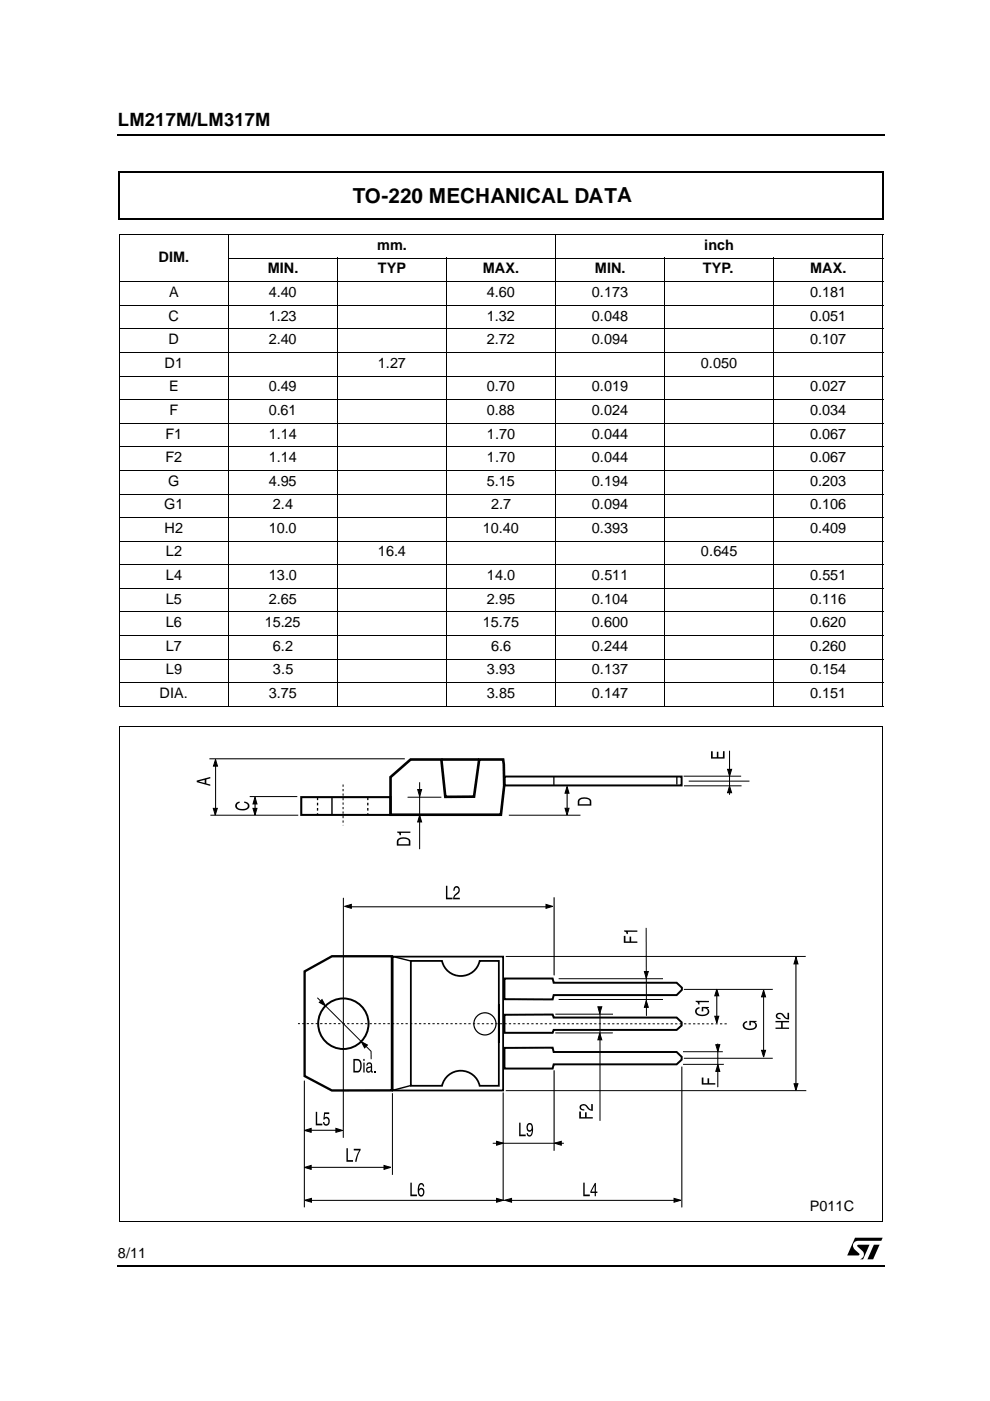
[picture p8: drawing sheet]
<svg xmlns="http://www.w3.org/2000/svg" width="210mm" height="297mm" viewBox="0 0 210 297" stroke-linecap="round" stroke-linejoin="round" font-family="sans-serif">
<path d="M24.9 28.4l.1 .3zM187.4 28.4l.1 .3zM24.9 268.4l.1 .2zM187.4 268.4l.1 .2z" fill="#000"/>
<path d="M25 28.6h162.4M25 268.5h162.4" fill="none" stroke="#000" stroke-width=".25"/>
<g fill="#fff">
<path d="M179 262.2h8.4v5.1h-8.4z"/>
<path d="M181.2 262.3h6.1l-2.1 4.9h-6.1z"/>
</g>
<path d="M181.3 262.4h5.8l-.2 .7h-4.9a1.05 1.05 0 0 0-1.1 .7 1.05 1.05 0 0 0 .4 1.2l.9 .8-.1 .3-2.5 .1zM181.8 264l2.6-.1-1.4 3.1h-.6a1.04 1.04 0 0 0 .5-1.7l-1.1-1zM185.3 263.9h1.2l-1.4 3.1h-1.2z" fill="#000"/>
<g fill="#fff">
<path d="M24.9 35.9h162.6v223.9h-162.6z"/>
<path d="M25.3 154h161.8v104.9h-161.8z"/>
</g>
<path d="M25.3 154h162M25.3 153.9v105.1M187.2 154v105.1M25.2 259h162" fill="none" stroke="#000" stroke-width=".21"/>
<g fill="#fff">
<path d="M25.3 42.7h162z"/>
<path d="M187.2 42.7l.1 108.7z"/>
<path d="M25.3 151.4h161.9z"/>
<path d="M25.3 42.7l.1 108.7z"/>
</g>
<g fill="none" stroke="#000" stroke-width=".21">
<path d="M25.2 49.8h162.1M25.2 59.7h162.1M25.3 49.9v99.7M48.3 54.7h139M48.5 49.6v100.2M71.6 54.6v95.2M94.7 54.6v95.2M117.8 49.6v100.2M141 54.6v95.2M164.1 54.6v95.2M187.2 49.9v99.7M25.2 64.7h162.1"/>
<path d="M25.2 69.7h162.1M25.2 74.7h162.1M25.2 79.7h162.1M25.2 84.8h162.1M25.2 89.7h162.1M25.2 94.8h162.1M25.2 99.7h162.1M25.2 104.8h162.1M25.2 109.7h162.1M25.2 114.8h162.1M25.2 119.7h162.1M25.2 124.8h162.1"/>
<path d="M25.2 129.7h162.1M25.2 134.8h162.1M25.2 139.7h162.1M25.2 144.8h162.1M25.2 149.7h162.1"/>
</g>
<path d="M25.3 36.3v10.1M25.3 36.4h162.1M187.2 36.4v10.2M25.2 46.4h162" fill="none" stroke="#000" stroke-width=".32"/>
<g fill="#fff">
<path d="M28.8 157.5h154.7v101h-154.7z"/>
<path d="M41.3 158.9h129.8v97.2h-129.8z"/>
</g>
<path d="M63.9 169h18.9v3.8h-18.9z" fill-rule="evenodd" fill="#fff"/>
<path d="M63.9 169h18.9v3.8h-18.9z" fill="none" stroke="#000" stroke-width=".44"/>
<g fill="none" stroke="#000" stroke-width=".21">
<path d="M154.7 159.2v9.3M44.4 160.9h41.4M44.6 172.8h18.6M45.2 171.4h.9l-.5 1.4zM45.7 161l.4 1.4h-.8zM45.7 162.4v9.4M52.9 168.9h10.1M53.6 171.4h.9l-.4 1.4zM54.1 169l.4 1.5h-.9zM54.1 170.2v2.6M86.4 169h7.2M88.6 167.4h.8l-.4 1.5z"/>
<path d="M89 165.9v14.1M107.9 172.8h15.2M119.8 171.4h.8l-.4 1.4zM120.2 166.7l.4 1.5h-.8zM120.2 167.4v4M144.9 164.6h12.2M145 166.6h12.2M146 165.6h12.9M154.3 163.1h.8l-.4 1.5zM154.7 166.6l.4 1.5h-.8zM72.8 190.4v50.8M73.1 192.2l1.4-.5v.9z"/>
<path d="M74.2 192.3h41.6M115.8 191.7l1.4 .5-1.4 .4zM117.5 190.2v16.6M137 196.7l.1 18.7M67.3 211.5l11.4 11.4v1.7M68.3 211.9l.7 1.4-1.3-.8zM107.2 202.8h63.6M117.7 219h12.2M117.8 215h12.2M118.4 207.5h22.2M118.4 211.9h22.2M126.8 213.5h.8l-.4 1.4z"/>
<path d="M127.2 219l.4 1.5h-.8zM127.2 214.4v23.3M136.6 206h.9l-.5 1.4zM137 212.2l.5 1.4h-.9zM145 209.8h18.9M151.5 215.5h.9l-.4 1.4zM152 209.7l.4 1.4h-.9zM152 210.3v6.2M161.9 209.9l.4 1.5h-.8zM161.9 211.1v11.9M168.8 202.9l.4 1.5h-.9zM168.8 204.1v26.5"/>
<path d="M64.5 229.1v26.9M64.5 239.7l1.5-.5v.9zM65.7 239.6h6.2M71.2 239.2l1.4 .5-1.4 .4zM76.6 220.9l1.3 .7-.6 .6zM83.2 231.8v17.3M106.7 231.6v23M107.2 231.2h63.8M117.5 226.9v17.1M144.6 226.2v29.8M144.8 223h8.5M144.8 225.7h8.7"/>
<path d="M145 224.4h18.9M151.8 221.5h.8l-.4 1.4zM152.2 225.7l.4 1.5h-.8zM152.2 221.3v9.2M161.5 222.7h.8l-.4 1.4zM168.4 229.8h.8l-.4 1.4zM64.5 247.5l1.5-.4v.8zM64.6 254.5l1.4-.4v.8zM65.5 254.5h78.5M66 247.5h16.9M81.4 247.1l1.4 .4-1.4 .4zM104.5 242.4h15.1"/>
<path d="M105.3 254.1l1.4 .4-1.4 .4zM105.3 242l1.4 .4-1.4 .4zM107 254.5l1.5-.4v.8zM117.6 242.4l1.4-.4v.8zM142.9 254.1l1.4 .4-1.4 .4z"/>
</g>
<g fill="#000">
<path d="M45.2 171.4h.9l-.5 1.4zM45.7 161l.4 1.4h-.8zM54.1 169l.4 1.5h-.9zM53.6 171.4h.9l-.4 1.4zM89 172.8l.4 1.5h-.8zM88.6 167.4h.8l-.4 1.5zM120.2 166.7l.4 1.5h-.8zM119.8 171.4h.8l-.4 1.4zM154.3 163.1h.8l-.4 1.5zM154.7 166.6l.4 1.5h-.8zM73.1 192.2l1.4-.5v.9zM115.8 191.7l1.4 .5-1.4 .4z"/>
<path d="M126.8 213.5h.8l-.4 1.4zM127.2 219l.4 1.5h-.8zM136.6 206h.9l-.5 1.4zM137 212.2l.5 1.4h-.9zM151.5 215.5h.9l-.4 1.4zM152 209.7l.4 1.4h-.9zM161.9 209.9l.4 1.5h-.8zM168.8 202.9l.4 1.5h-.9zM64.5 239.7l1.5-.5v.9zM71.2 239.2l1.4 .5-1.4 .4zM151.8 221.5h.8l-.4 1.4zM152.2 225.7l.4 1.5h-.8z"/>
<path d="M161.5 222.7h.8l-.4 1.4zM168.4 229.8h.8l-.4 1.4zM64.5 247.5l1.5-.4v.8zM64.6 254.5l1.4-.4v.8zM81.4 247.1l1.4 .4-1.4 .4zM105.3 254.1l1.4 .4-1.4 .4zM105.3 242l1.4 .4-1.4 .4zM107 254.5l1.5-.4v.8zM117.6 242.4l1.4-.4v.8zM142.9 254.1l1.4 .4-1.4 .4z"/>
<path d="M41.7 165.5v.3l2.9 .8v-.3l-.9-.2v-.8l.9-.3v-.3zM42.1 165.7l1.3-.3v.6z" fill-rule="evenodd"/>
<path d="M50.1 170.2l.7-.2v.2a.63 .63 0 0 0-.6 .7 .63 .63 0 0 0 .7 .6h1a.64 .64 0 0 0 .6-.7 .64 .64 0 0 0-.7-.6v-.3a.96 .96 0 0 1 1.1 1 .96 .96 0 0 1-1.2 .9 1.45 1.45 0 0 1-1.8-1z" fill-rule="evenodd"/>
<path d="M84.3 178l-.2 .4v.9h2.9v-.9a1.71 1.71 0 0 0-2.7-.4zM84.6 178.1a1.45 1.45 0 0 1 2.1 .3v.6h-2.2z" fill-rule="evenodd"/>
<path d="M84.2 176.3h2.8v.3h-2v.5h-.3l-.1-.4-.4-.2z" fill-rule="evenodd"/>
<path d="M122.7 169.5l-.2 1.3h2.9v-.9a1.7 1.7 0 0 0-2.7-.4zM123 169.6a1.46 1.46 0 0 1 2 .3v.6h-2.2z" fill-rule="evenodd"/>
<path d="M150.8 159.3h.3v1.2h.9v-1.1h.3v1.1h1v-1.2h.3v1.5h-2.8z" fill-rule="evenodd"/>
<path d="M94.6 187.8h.2v2.5h1.1v.4h-1.3z" fill-rule="evenodd"/>
<path d="M96.3 188.1a.73 .73 0 0 1 1-.1 .73 .73 0 0 1 .1 1l-1 1.3h1.1v.4h-1.4l.2-.9 .6-.6a.52 .52 0 0 0 .3-.6 .52 .52 0 0 0-.7-.3l-.1 .6h-.3z" fill-rule="evenodd"/>
<path d="M132.3 198.4h.3v1.2h.9v-1h.3v1h1.3v.3h-2.8z" fill-rule="evenodd"/>
<path d="M132.3 197.3h2.8v.3h-2v.4h-.2l-.1-.3-.5-.2z" fill-rule="evenodd"/>
<path d="M68.3 211.9l.7 1.4-1.3-.8z" fill-rule="evenodd"/>
<path d="M147.5 212.2h2.8v.3h-2v.5h-.3l-.1-.5-.4-.1z" fill-rule="evenodd"/>
<path d="M147.6 213.8l.7-.3v.3a.64 .64 0 0 0-.6 .7 .64 .64 0 0 0 .7 .6h1a.64 .64 0 0 0 .7-.6 .64 .64 0 0 0-.6-.7h-.4v.6h-.3v-.9h1.5v.2h-.3a.9 .9 0 0 1 .3 1.1 .9 .9 0 0 1-.9 .6 1.49 1.49 0 0 1-2-1z" fill-rule="evenodd"/>
<path d="M157.6 216.9l.8-.4v.3a.64 .64 0 0 0-.6 .6 .64 .64 0 0 0 .7 .6h1a.64 .64 0 0 0 .7-.5 .64 .64 0 0 0-.6-.7l-.4-.1v.7h-.3v-1l1.5 .1v.1l-.3 .1a.9 .9 0 0 1 .3 1.1 .9 .9 0 0 1-.9 .6 1.49 1.49 0 0 1-2-1z" fill-rule="evenodd"/>
<path d="M164.4 216.5h2.9v.3h-1.3v1.1h1.3v.2h-2.9v-.2h1.2v-1.1h-1.2z" fill-rule="evenodd"/>
<path d="M164.7 214.9a1.3 1.3 0 0 1 1.9 .8l.4 .2v-1.2h.3v1.5l-.9-.3-.5-.6a.52 .52 0 0 0-.7-.3 .52 .52 0 0 0-.3 .7l.6 .1v.3a.72 .72 0 0 1-.9-.3 .72 .72 0 0 1 .1-.9z" fill-rule="evenodd"/>
<path d="M66.9 235.7h.3v2.5h1.1v.4h-1.4z" fill-rule="evenodd"/>
<path d="M68.7 235.8h1.1v.4h-.9l-.1 .8a.83 .83 0 0 1 1.1 .2 .83 .83 0 0 1-.1 1.1 .7 .7 0 0 1-.8 .4 .7 .7 0 0 1-.5-.8h.3l.2 .4a.59 .59 0 0 0 .6-.6 .59 .59 0 0 0-.6-.5l-.4 .2z" fill-rule="evenodd"/>
<path d="M74.9 224.5v2.9h.9a1.71 1.71 0 0 0 .5-2.7zM75.2 224.9h.5a1.01 1.01 0 0 1 .7 1.4l-.2 .5-.2 .2-.8 .1z" fill-rule="evenodd"/>
<path d="M76.6 220.9l1.3 .7-.6 .6z" fill-rule="evenodd"/>
<path d="M77 224.5v.4h.3v-.4zM77 225.3v2.1h.3v-2.1z" fill-rule="evenodd"/>
<path d="M77.8 225.4l-.1 .5h.2a.35 .35 0 0 1 .2-.4 .35 .35 0 0 1 .5 .2 .35 .35 0 0 1-.2 .4 .64 .64 0 0 0-.8 .6 .64 .64 0 0 0 .8 .7l.3-.3 .1 .3h.3v-.3l-.2-.1v-1.2a.6 .6 0 0 0-.4-.6 .6 .6 0 0 0-.7 .2zM77.9 226.6l.7-.3a.47 .47 0 0 1-.1 .7 .47 .47 0 0 1-.6 0z" fill-rule="evenodd"/>
<path d="M79.4 227h.3v.4h-.3z" fill-rule="evenodd"/>
<path d="M110.1 238h.3v2.5h1.1v.4h-1.4z" fill-rule="evenodd"/>
<path d="M122.8 235.7h.4v1.2h.8v-1.1h.4v1.1h1.3v.3h-2.9z" fill-rule="evenodd"/>
<path d="M123 234.4a1.15 1.15 0 0 1 1.9 .5l.5 .3v-1.1h.3v1.4l-.7-.1-.7-.8a.52 .52 0 0 0-.7-.2 .52 .52 0 0 0-.3 .7l.6 .1v.3a.74 .74 0 0 1-.9-.3 .74 .74 0 0 1 0-.8z" fill-rule="evenodd"/>
<path d="M148.8 228.5h.3v1.2h.9v-1.1h.4v1.1h1.3v.2h-2.9z" fill-rule="evenodd"/>
<path d="M73.5 243.4h.3v2.6h1v.3h-1.3z" fill-rule="evenodd"/>
<path d="M75 243.6h1.5l-.9 2.7h-.3l.1-.5 .8-1.9h-1.2z" fill-rule="evenodd"/>
<path d="M87 250.7h.3v2.6h1.1v.3h-1.4z" fill-rule="evenodd"/>
<path d="M89 250.9a2.37 2.37 0 0 0 0 2.7 .86 .86 0 0 0 .9-.3 .86 .86 0 0 0 0-1 .57 .57 0 0 0-.5-.5 .57 .57 0 0 0-.6 .4 .72 .72 0 0 1 .7-1.1l.2 .5h.2a.64 .64 0 0 0-.2-.7 .64 .64 0 0 0-.7 0zM89 252.3a.39 .39 0 0 1 .4-.2 .39 .39 0 0 1 .3 .4l-.1 .7a.34 .34 0 0 1-.6 0l-.1-.4z" fill-rule="evenodd"/>
<path d="M111.9 238.2a.96 .96 0 0 0-.3 1.1 .96 .96 0 0 0 .8 .6l.4-.3-.1 .7a.38 .38 0 0 1-.4 .4 .38 .38 0 0 1-.4-.5h-.2a.66 .66 0 0 0 .6 .8 .66 .66 0 0 0 .6-.8l.1-1.4a.66 .66 0 0 0-.3-.6 .66 .66 0 0 0-.8 0zM112.1 238.4a.58 .58 0 0 1 .6 .6 .58 .58 0 0 1-.6 .6l-.2-.6z" fill-rule="evenodd"/>
<path d="M123.7 250.7h.3v2.6h1.1v.3h-1.4z" fill-rule="evenodd"/>
<path d="M126.1 250.8l-.9 1.8v.3h.9v.7h.2v-.7h.4v-.3h-.4v-1.8zM126.1 251.3v1.3h-.7z" fill-rule="evenodd"/>
</g>
<path d="M89 172.8l.4 1.5h-.8z" fill="none" stroke="#000" stroke-width=".22"/>
<path d="M83.2 202.8h23.5v28.4h-23.5zM105.8 213v17.2h-4.1a4.1 4.1 0 0 0-4-3.2 4.1 4.1 0 0 0-4 3.2h-6.6v-5v-21.5h6.6a4.1 4.1 0 0 0 4 3.2 4.1 4.1 0 0 0 4-3.2h4.1v17.3" fill="none" stroke="#000" stroke-width=".38"/>
<path d="M82.8 164.8l4.3-3.8h6.5l.8 7.9h6.1l1.1-7.9h5.1l.2 5.6-.7 6.1h-23.4zM93.6 161h8" fill="none" stroke="#000" stroke-width=".56"/>
<circle cx="102.8" cy="217.1" r="2.34" fill="none" stroke="#000" stroke-width=".26"/>
<g fill="none" stroke="#000" stroke-width=".42">
<path d="M107 164.6h37.5v1.9h-37.5zM107 215.1h10.2l.2 .6h26.1l1 1.1v.6l-1 1h-26.1l-.2 .6h-10.2zM107 207.5h10.2l.2 .9h26.1l1.1 1v.5l-1.1 1.1h-26.1l-.2 .9h-10.2zM107 222.2l10.2-.1 .2 .9h26.1l1 1.1v.6l-1 1h-26.1l-.2 .9h-10.2z"/>
<circle cx="72.8" cy="217" r="5.3"/>
</g>
<path d="M117.4 164.7v1.7M143.5 164.7v1.6" fill="none" stroke="#000" stroke-width=".28"/>
<path d="M64.6 206l5.8-3.3h12.7v28.5h-12.7l-5.8-3.1z" fill="none" stroke="#000" stroke-width=".5"/>
<path d="M72.7 166.3v8.7M154.1 217.1l-90.9-.1" fill="none" stroke="#000" stroke-width=".21" stroke-dasharray=".5 .5" stroke-linecap="butt"/>
<path d="M67.3 169.1v3.6M78 169.1v3.6" fill="none" stroke="#000" stroke-width=".28" stroke-dasharray=".6 .6 .6 .6 .6 .6" stroke-linecap="butt"/>
<path d="M70.4 168.9v3.8M83.2 202.8l3.9 1M87.2 230.1l-4 1.1" fill="none" stroke="#000" stroke-width=".3"/>
<text font-size="4.4" x="74.8" y="42.9">TO-220 MECHANICAL DATA</text>
<text font-size="3.9" x="25" y="26.7">LM217M/LM317M</text>
<g font-size="3.1">
<text x="79.9" y="53">mm.</text>
<text x="149.3" y="53">inch</text>
<text x="33.6" y="55.5">DIM.</text>
<text x="56.8" y="58">MIN.</text>
<text x="80.1" y="58">TYP</text>
<text x="102.4" y="58">MAX.</text>
<text x="126.1" y="58">MIN.</text>
<text x="149" y="58">TYP.</text>
<text x="171.7" y="58">MAX.</text>
<text x="35.9" y="63">A</text>
<text x="57" y="63">4.40</text>
<text x="103.2" y="63">4.60</text>
<text x="125.5" y="63">0.173</text>
<text x="171.7" y="63">0.181</text>
<text x="35.8" y="68">C</text>
<text x="57" y="68">1.23</text>
<text x="103.2" y="68">1.32</text>
<text x="125.5" y="68">0.048</text>
<text x="171.7" y="68">0.051</text>
<text x="34.9" y="78">D1</text>
<text x="35.8" y="73">D</text>
<text x="57" y="73">2.40</text>
<text x="80.1" y="78">1.27</text>
<text x="103.2" y="73">2.72</text>
<text x="125.5" y="73">0.094</text>
<text x="148.6" y="78">0.050</text>
<text x="171.7" y="73">0.107</text>
<text x="35.9" y="83">E</text>
<text x="57" y="83">0.49</text>
<text x="103.2" y="83">0.70</text>
<text x="125.5" y="83">0.019</text>
<text x="171.7" y="83">0.027</text>
<text x="35.9" y="88">F</text>
<text x="57" y="88">0.61</text>
<text x="103.2" y="88">0.88</text>
<text x="125.5" y="88">0.024</text>
<text x="171.7" y="88">0.034</text>
<text x="35.1" y="93">F1</text>
<text x="57" y="93">1.14</text>
<text x="103.2" y="93">1.70</text>
<text x="125.5" y="93">0.044</text>
<text x="171.8" y="93">0.067</text>
<text x="35.1" y="98">F2</text>
<text x="57" y="98">1.14</text>
<text x="103.2" y="98">1.70</text>
<text x="125.5" y="98">0.044</text>
<text x="171.8" y="98">0.067</text>
<text x="34.8" y="108">G1</text>
<text x="35.6" y="103">G</text>
<text x="57" y="103">4.95</text>
<text x="57.9" y="108">2.4</text>
<text x="103.2" y="103">5.15</text>
<text x="104.1" y="108">2.7</text>
<text x="125.5" y="108">0.094</text>
<text x="125.5" y="103">0.194</text>
<text x="171.7" y="103">0.203</text>
<text x="171.7" y="108">0.106</text>
<text x="34.9" y="113">H2</text>
<text x="57" y="113">10.0</text>
<text x="102.4" y="113">10.40</text>
<text x="125.5" y="113">0.393</text>
<text x="171.7" y="113">0.409</text>
<text x="35.2" y="118">L2</text>
<text x="80.1" y="118">16.4</text>
<text x="148.6" y="118">0.645</text>
<text x="35.2" y="123">L4</text>
<text x="57" y="123">13.0</text>
<text x="103.2" y="123">14.0</text>
<text x="125.5" y="123">0.511</text>
<text x="171.8" y="123">0.551</text>
<text x="35.2" y="128">L5</text>
<text x="57" y="128">2.65</text>
<text x="103.2" y="128">2.95</text>
<text x="125.5" y="128">0.104</text>
<text x="171.8" y="128">0.116</text>
<text x="35.2" y="133">L6</text>
<text x="35.2" y="138">L7</text>
<text x="56.1" y="133">15.25</text>
<text x="57.9" y="138">6.2</text>
<text x="102.4" y="133">15.75</text>
<text x="104.1" y="138">6.6</text>
<text x="125.5" y="133">0.600</text>
<text x="125.5" y="138">0.244</text>
<text x="171.7" y="133">0.620</text>
<text x="171.7" y="138">0.260</text>
<text x="35.2" y="143">L9</text>
<text x="57.9" y="143">3.5</text>
<text x="103.2" y="143">3.93</text>
<text x="125.5" y="143">0.137</text>
<text x="171.7" y="143">0.154</text>
<text x="33.8" y="148">DIA.</text>
<text x="57" y="148">3.75</text>
<text x="103.2" y="148">3.85</text>
<text x="125.5" y="148">0.147</text>
<text x="171.8" y="148">0.151</text>
<text x="171.7" y="256.7">P011C</text>
</g>
<text font-size="3" x="25" y="266.8">8/11</text>
</svg>
